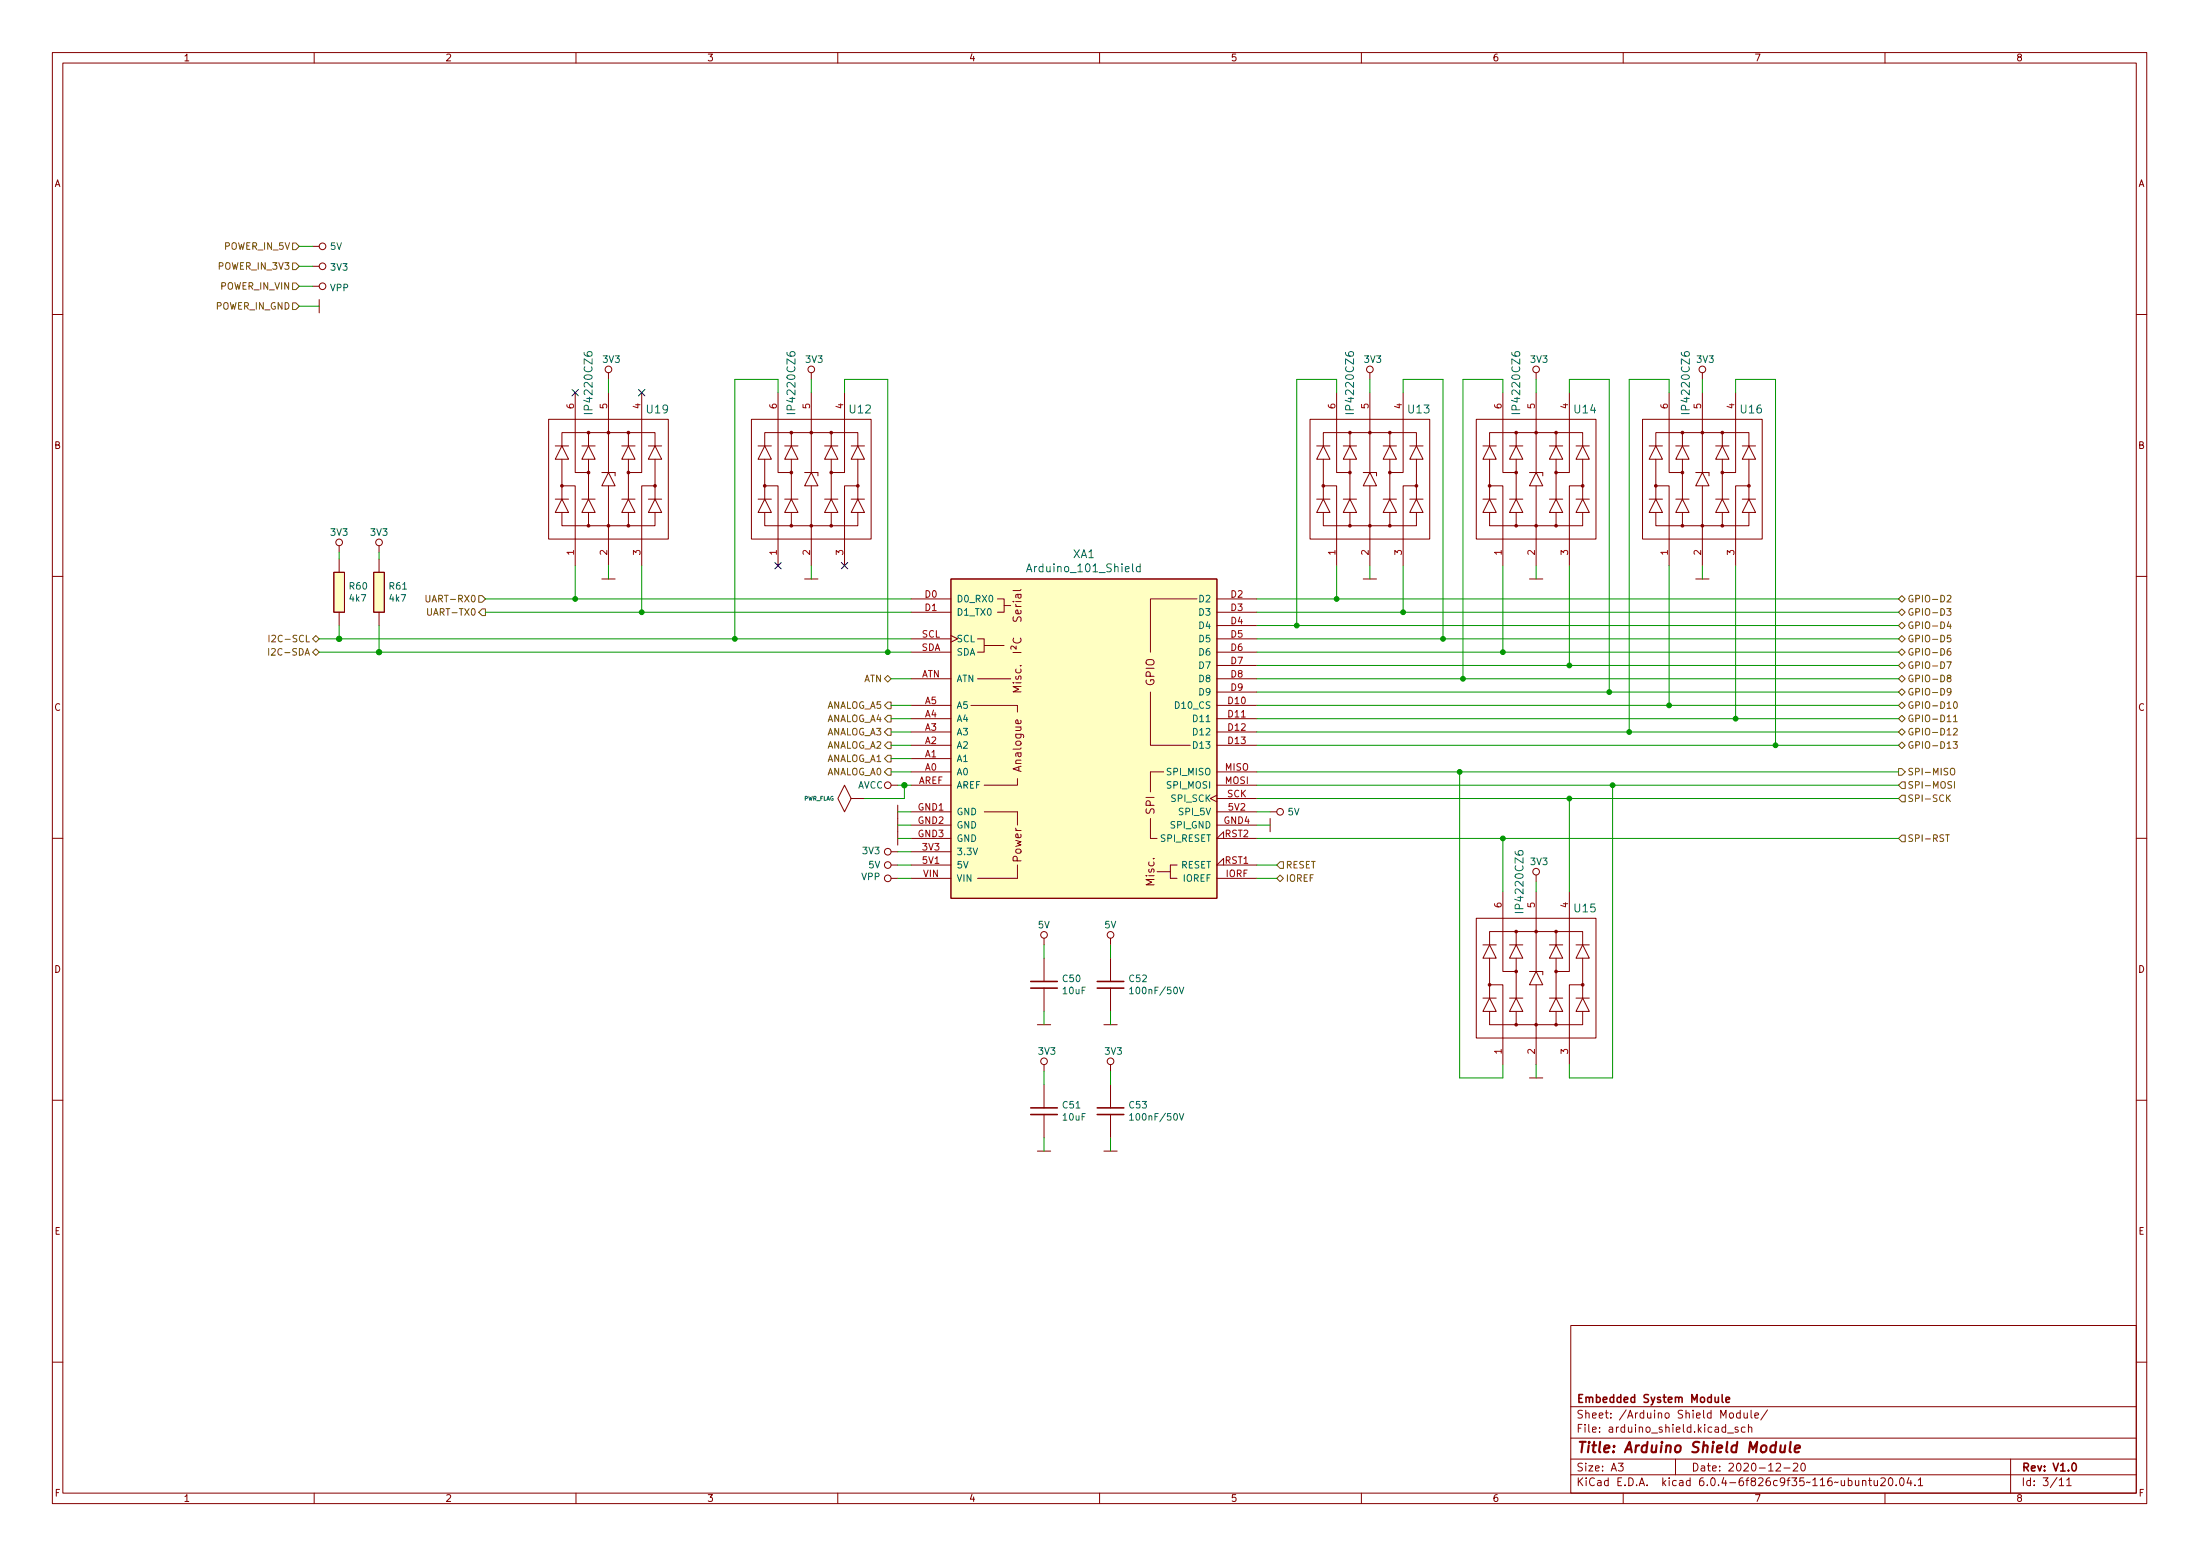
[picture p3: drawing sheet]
<svg xmlns="http://www.w3.org/2000/svg" width="420mm" height="297mm" viewBox="0 0 420 297" stroke-linecap="round" stroke-linejoin="round" font-family="sans-serif">
<g fill="none" stroke="#840000" stroke-width=".19">
<path d="M10 10h400v277h-400zM12 12h396v273h-396zM60 10v2M110 10v2M160 10v2M210 10v2M260 10v2M310 10v2M360 10v2M59.7 50.8h1.3M59.7 47h1.3M59.7 54.6h1.3"/>
<path d="M61 57.2v2.5M10 60h2M109.9 75v15.2h2.5M116.2 71.2v1.2M116.2 75v15.2M122.6 75v15.2h-2.6M148.6 75v15.2h2.5M154.9 71.2v1.2M154.9 75v15.2M161.3 75v15.2h-2.6M255.3 75v15.2h2.5M261.6 71.2v1.2"/>
<path d="M261.6 75v15.2M268 75v15.2h-2.6M287 75v15.2h2.6M293.4 71.2v1.2M293.4 75v15.2M299.7 75v15.2h-2.5M318.8 75v15.2h2.5M325.1 71.2v1.2M325.1 75v15.2M331.5 75v15.2h-2.6M408 60h2M104.8 80h22.8v22.9h-22.8z"/>
<path d="M106 95.3h2.6M106 85.1h2.6M107.3 92.7h2.6v15.3M107.3 97.8v2.6h17.8v-2.6M107.3 95.3l1.3 2.5h-2.6zM107.3 85.1l1.3 2.6h-2.6zM107.3 85.1v-2.5h17.8v2.5M107.3 87.7v7.6M111.1 95.3h2.6M111.1 85.1h2.6M112.4 95.3l1.3 2.5h-2.6zM112.4 85.1l1.3 2.6h-2.6z"/>
<path d="M112.4 82.6v2.5M112.4 87.7v7.6M112.4 97.8v2.6M114.9 90.2h2.6v.6M116.2 90.2l1.3 2.5h-2.6zM116.2 92.7v15.3M118.7 95.3h2.6M118.7 85.1h2.6M120 95.3l1.3 2.5h-2.6zM120 85.1l1.3 2.6h-2.6zM120 82.6v2.5M120 87.7v7.6"/>
<path d="M120 97.8v2.6M123.8 95.3h2.6M123.8 85.1h2.6M125.1 92.7h-2.5v15.3M125.1 95.3l1.3 2.5h-2.6zM125.1 85.1l1.3 2.6h-2.6zM125.1 87.7v7.6M143.5 80h22.9v22.9h-22.9zM144.8 95.3h2.5M144.8 85.1h2.5M146 92.7h2.6v15.3M146 97.8v2.6h17.8v-2.6"/>
<path d="M146 95.3l1.3 2.5h-2.5zM146 85.1l1.3 2.6h-2.5zM146 85.1v-2.5h17.8v2.5M146 87.7v7.6M149.9 95.3h2.5M149.9 85.1h2.5M151.1 95.3l1.3 2.5h-2.5zM151.1 85.1l1.3 2.6h-2.5zM151.1 82.6v2.5M151.1 87.7v7.6M151.1 97.8v2.6M153.7 90.2h2.5v.6"/>
<path d="M154.9 90.2l1.3 2.5h-2.5zM154.9 92.7v15.3M157.5 95.3h2.5M157.5 85.1h2.5M158.7 95.3l1.3 2.5h-2.5zM158.7 85.1l1.3 2.6h-2.5zM158.7 82.6v2.5M158.7 87.7v7.6M158.7 97.8v2.6M162.6 95.3h2.5M162.6 85.1h2.5M163.8 92.7h-2.5v15.3"/>
<path d="M163.8 95.3l1.3 2.5h-2.5zM163.8 85.1l1.3 2.6h-2.5zM163.8 87.7v7.6M250.2 80h22.8v22.9h-22.8zM251.5 95.3h2.5M251.5 85.1h2.5M252.7 92.7h2.6v15.3M252.7 97.8v2.6h17.8v-2.6M252.7 95.3l1.3 2.5h-2.5zM252.7 85.1l1.3 2.6h-2.5zM252.7 85.1v-2.5h17.8v2.5M252.7 87.7v7.6"/>
<path d="M256.5 95.3h2.6M256.5 85.1h2.6M257.8 95.3l1.3 2.5h-2.6zM257.8 85.1l1.3 2.6h-2.6zM257.8 82.6v2.5M257.8 87.7v7.6M257.8 97.8v2.6M260.3 90.2h2.6v.6M261.6 90.2l1.3 2.5h-2.6zM261.6 92.7v15.3M264.2 95.3h2.5M264.2 85.1h2.5"/>
<path d="M265.4 95.3l1.3 2.5h-2.5zM265.4 85.1l1.3 2.6h-2.5zM265.4 82.6v2.5M265.4 87.7v7.6M265.4 97.8v2.6M269.2 95.3h2.6M269.2 85.1h2.6M270.5 92.7h-2.5v15.3M270.5 95.3l1.3 2.5h-2.6zM270.5 85.1l1.3 2.6h-2.6zM270.5 87.7v7.6M281.9 80h22.9v22.9h-22.9z"/>
<path d="M283.2 95.3h2.5M283.2 85.1h2.5M284.5 92.7h2.5v15.3M284.5 97.8v2.6h17.8v-2.6M284.5 95.3l1.2 2.5h-2.5zM284.5 85.1l1.2 2.6h-2.5zM284.5 85.1v-2.5h17.8v2.5M284.5 87.7v7.6M288.3 95.3h2.5M288.3 85.1h2.5M289.6 95.3l1.2 2.5h-2.5zM289.6 85.1l1.2 2.6h-2.5z"/>
<path d="M289.6 82.6v2.5M289.6 87.7v7.6M289.6 97.8v2.6M292.1 90.2h2.5v.6M293.4 90.2l1.2 2.5h-2.5zM293.4 92.7v15.3M295.9 95.3h2.5M295.9 85.1h2.5M297.2 95.3l1.2 2.5h-2.5zM297.2 85.1l1.2 2.6h-2.5zM297.2 82.6v2.5M297.2 87.7v7.6"/>
<path d="M297.2 97.8v2.6M301 95.3h2.5M301 85.1h2.5M302.3 92.7h-2.6v15.3M302.3 95.3l1.2 2.5h-2.5zM302.3 85.1l1.2 2.6h-2.5zM302.3 87.7v7.6M313.7 80h22.8v22.9h-22.8zM315 95.3h2.5M315 85.1h2.5M316.2 92.7h2.6v15.3M316.2 97.8v2.6h17.8v-2.6"/>
<path d="M316.2 95.3l1.3 2.5h-2.5zM316.2 85.1l1.3 2.6h-2.5zM316.2 85.1v-2.5h17.8v2.5M316.2 87.7v7.6M320 95.3h2.6M320 85.1h2.6M321.3 95.3l1.3 2.5h-2.6zM321.3 85.1l1.3 2.6h-2.6zM321.3 82.6v2.5M321.3 87.7v7.6M321.3 97.8v2.6M323.8 90.2h2.6v.6"/>
<path d="M325.1 90.2l1.3 2.5h-2.6zM325.1 92.7v15.3M327.7 95.3h2.5M327.7 85.1h2.5M328.9 95.3l1.3 2.5h-2.5zM328.9 85.1l1.3 2.6h-2.5zM328.9 82.6v2.5M328.9 87.7v7.6M328.9 97.8v2.6M332.7 95.3h2.6M332.7 85.1h2.6M334 92.7h-2.5v15.3"/>
<path d="M334 95.3l1.3 2.5h-2.6zM334 85.1l1.3 2.6h-2.6zM334 87.7v7.6M10 110h2M63.8 109.3h2v7.6h-2zM64.8 104.2v1.2M64.8 106.7v2.6M64.8 116.9v2.5M71.4 109.3h2v7.6h-2zM72.4 104.2v1.2M72.4 106.7v2.6M72.4 116.9v2.5"/>
<path d="M114.9 110.5h2.6M153.7 110.5h2.5M174 114.3h7.6M174 116.9h7.6M181.6 110.5h50.8v61h-50.8zM190.5 114.3h1.3v2.6h-1.3M191.8 115.6h1.2M193.5 114.8h.1M193.5 117.7v.6l.3 .3 .3-.1 .3-.7h.5l.1 .2-.1 .6M194 115.4l.1 .2 .2 .2M194 115.8h1M194 114.8h1"/>
<path d="M194.3 113.5l.1 .5a.3 .3 0 0 0 .3 .2 .3 .3 0 0 0 .3-.2l-.1-.5M194.9 116.5l.1 .4-.2 .3-.7-.1v-.6l.2-.1 .2 .8M195 113.5h-.9v.6M195 112.5l-.2 .2h-1.3M228.6 114.3h-8.9v10.2M232.4 114.3h7.6M232.4 116.9h7.6M232.4 119.4h7.6M260.3 110.5h2.6M292.1 110.5h2.5M323.8 110.5h2.6M408 110h2"/>
<path d="M174 129.6h7.6M174 139.7h7.6M174 137.2h7.6M174 134.7h7.6M174 122h7.6M174 124.5h7.6M181.6 121.3l1.3 .7-1.3 .6M185.4 134.7h8.9v1.2M186.7 122h1.3v2.5h-1.3M186.7 129.6h6.3M188 123.2h3.8M193.5 124.6h1.5"/>
<path d="M193.6 121.8a.61 .61 0 0 0 0 .8 .61 .61 0 0 0 .7 .2 .57 .57 0 0 0 .6-.3 .57 .57 0 0 0 0-.7M194.1 123.3v.6l-.6-.5a.31 .31 0 0 0-.5 .2l.1 .3M194.9 137.5l.1 .4-.2 .2h-.7v-.6l.2-.1 .2 .7M219.7 132.1v10.2h7.6M232.4 129.6h7.6M232.4 139.7h7.6M232.4 137.2h7.6M232.4 134.7h7.6M232.4 122h7.6M232.4 124.5h7.6M232.4 127h7.6M232.4 132.1h7.6"/>
<path d="M161.3 149.9l1.3 2.5-1.3 2.6-1.3-2.6zM162.6 152.4h2.5M165.1 152.4h.1M170.2 149.9h1.2M171.4 153.7v7.6M174 149.9h7.6M174 155h7.6M174 147.4h7.6M174 144.8h7.6M174 142.3h7.6M174 157.5h7.6M188 155h6.3z"/>
<path d="M194.3 148.6v1.3h-6.3M194.3 155v2.5M219.7 156.2v3.9zM219.7 147.4v3.8zM219.7 147.4h2.5zM232.4 151.8l-1.3 .6 1.3 .7M232.4 149.9h7.6M232.4 155h7.6M232.4 147.4h7.6M232.4 142.3h7.6M232.4 157.5h7.6M232.4 152.4h7.6"/>
<path d="M242.6 156.2v2.6M242.6 155h1.2M10 160h2M170.2 162.6h1.2M170.2 165.1h1.2M170.2 167.7h1.2M174 160.1h7.6M174 162.6h7.6M174 165.1h7.6M174 167.7h7.6M186.7 167.7h7.6zM194.3 165.1v2.6"/>
<path d="M199.4 179.1v1.3M212.1 179.1v1.3M219.7 160.1h1.3zM221 166.4h2.5zM223.5 165.1v2.6zM223.5 167.7h1.3zM223.5 165.1h1.3zM232.4 167.7h7.6M233.7 165.1v-1.2l-1.3 1.2h7.6M233.7 160.1v-1.3l-1.3 1.3h7.6M281.9 175.3h22.9v22.9h-22.9zM287 170.2v15.3h2.6"/>
<path d="M289.6 177.8v2.6M293.4 167v1.3M293.4 170.2v15.3M297.2 177.8v2.6M299.7 170.2v15.3h-2.5M408 160h2M198.1 195.6h2.6M199.4 182.9v4.5M199.4 188.6v4.5M210.8 195.6h2.6M212.1 182.9v4.5M212.1 188.6v4.5"/>
<path d="M283.2 190.5h2.5M283.2 180.4h2.5M284.5 188h2.5v15.2M284.5 193.1v2.5h17.8v-2.5M284.5 190.5l1.2 2.6h-2.5zM284.5 180.4l1.2 2.5h-2.5zM284.5 180.4v-2.6h17.8v2.6M284.5 182.9v7.6M288.3 190.5h2.5M288.3 180.4h2.5M289.6 190.5l1.2 2.6h-2.5zM289.6 180.4l1.2 2.5h-2.5z"/>
<path d="M289.6 182.9v7.6M289.6 193.1v2.5M292.1 185.5h2.5v.6M293.4 185.5l1.2 2.5h-2.5zM293.4 188v15.2M295.9 190.5h2.5M295.9 180.4h2.5M297.2 190.5l1.2 2.6h-2.5zM297.2 180.4l1.2 2.5h-2.5zM297.2 182.9v7.6M297.2 193.1v2.5M301 190.5h2.5"/>
<path d="M301 180.4h2.5M302.3 188h-2.6v15.2M302.3 190.5l1.2 2.6h-2.5zM302.3 180.4l1.2 2.5h-2.5zM302.3 182.9v7.6M10 210h2M198.1 219.7h2.6M199.4 203.2v1.3M199.4 207v4.5M199.4 212.7v4.5M210.8 219.7h2.6M212.1 203.2v1.3"/>
<path d="M212.1 207v4.5M212.1 212.7v4.5M292.1 205.8h2.5M408 210h2M300 253h108v32h-108zM10 260h2M300 278.5h108M300 274.5h108M300 268.5h108M309.1 279.3h.9l-.5 .6 .4 .1v.7l-.2 .1-.6-.1M320 278.5v3M329.9 273.6h1.2"/>
<path d="M330.3 269.9l.3-.2 .4 .2 .1 .5-.2 .2-.3 .1-.3-.1zM331.9 272.5l-.3-.1-.2 .2v.2l.5 .2v.3h-.5M332.4 269.8l-.5-.1-.3 .3 .2 .6h.6M332.4 269.2v1.5M333.1 269.7v.9l.4 .1 .2-.1M333.3 272.5l-.4-.1-.3 .3 .1 .6h.6M333.7 269.7v1M333.9 272.6l.2-.2 .4 .1 .1 .9M333.9 271.9v1.5M334.4 269.2v1.3l.2 .2M335.1 270.2l.8-.1-.1-.3-.4-.1-.3 .2 .1 .7h.6M337.6 269.1l-1.3 2"/>
<path d="M339.2 279.5l.6-.2 .2 .2 .1 .2-1 1.1h1M342.5 279.5l.6-.2 .2 .2 .1 .2-1 1.1h1M344.1 279.4l.2-.1a.8 .8 0 0 1 .5 .8 .8 .8 0 0 1-.5 .7 .99 .99 0 0 1-.2-1.4zM384 278.5v6.5M408 260h2M60 285v2M110 285v2M160 285v2M210 285v2M260 285v2M300 281.5h108M310 285v2"/>
<path d="M340.7 280.2h1.2M355.7 282.8l.2-.2 .4 .1 .1 .9M355.7 282.6v1M356.8 282.6h.6M357.1 282.1v1.3l.3 .2M357.9 282.6l.1 .9 .4 .1 .2-.1M358.6 282.6v1M359.2 282.3l.6-.2 .2 .2 .1 .2-1 1.1h1M360 285v2M360.9 282.2l.1-.1a.8 .8 0 0 1 .5 .8 .8 .8 0 0 1-.5 .7 1 1 0 0 1-.1-1.4zM362.1 283.5v.1M363 282.2l.1-.1a.8 .8 0 0 1 .6 .8 .8 .8 0 0 1-.6 .7 1 1 0 0 1-.1-1.4z"/>
<path d="M364.6 282l-.4 1.1h.9M364.9 282.6v1M365.7 283.5v.1M366.4 282.5l.4-.4v1.5M366.4 283.6h.8M393.3 282.5l.4-.4v1.5M393.3 283.6h.8M394.7 282.5l.4-.4v1.5M394.7 283.6h.9"/>
<circle cx="61.6" cy="54.6" r=".63"/>
<circle cx="61.6" cy="50.8" r=".63"/>
<circle cx="61.6" cy="47" r=".63"/>
<circle cx="116.2" cy="70.5" r=".63"/>
<circle cx="154.9" cy="70.5" r=".63"/>
<circle cx="261.6" cy="70.5" r=".63"/>
<circle cx="293.4" cy="70.5" r=".63"/>
<circle cx="325.1" cy="70.5" r=".63"/>
<circle cx="107.3" cy="92.7" r=".25"/>
<circle cx="107.3" cy="92.7" r=".13"/>
<circle cx="112.4" cy="82.6" r=".25"/>
<circle cx="112.4" cy="90.2" r=".25"/>
<circle cx="112.4" cy="90.2" r=".13"/>
<circle cx="112.4" cy="82.6" r=".13"/>
<circle cx="116.2" cy="82.6" r=".25"/>
<circle cx="116.2" cy="82.6" r=".13"/>
<circle cx="120" cy="90.2" r=".25"/>
<circle cx="120" cy="82.6" r=".25"/>
<circle cx="120" cy="82.6" r=".13"/>
<circle cx="120" cy="90.2" r=".13"/>
<circle cx="125.1" cy="92.7" r=".25"/>
<circle cx="125.1" cy="92.7" r=".13"/>
<circle cx="146" cy="92.7" r=".25"/>
<circle cx="146" cy="92.7" r=".13"/>
<circle cx="151.1" cy="90.2" r=".25"/>
<circle cx="151.1" cy="82.6" r=".25"/>
<circle cx="151.1" cy="82.6" r=".13"/>
<circle cx="151.1" cy="90.2" r=".13"/>
<circle cx="154.9" cy="82.6" r=".25"/>
<circle cx="154.9" cy="82.6" r=".13"/>
<circle cx="158.7" cy="82.6" r=".25"/>
<circle cx="158.7" cy="90.2" r=".25"/>
<circle cx="158.7" cy="82.6" r=".13"/>
<circle cx="158.7" cy="90.2" r=".13"/>
<circle cx="163.8" cy="92.7" r=".25"/>
<circle cx="163.8" cy="92.7" r=".13"/>
<circle cx="252.7" cy="92.7" r=".25"/>
<circle cx="252.7" cy="92.7" r=".13"/>
<circle cx="257.8" cy="90.2" r=".25"/>
<circle cx="257.8" cy="82.6" r=".25"/>
<circle cx="257.8" cy="90.2" r=".13"/>
<circle cx="257.8" cy="82.6" r=".13"/>
<circle cx="261.6" cy="82.6" r=".25"/>
<circle cx="261.6" cy="82.6" r=".13"/>
<circle cx="265.4" cy="82.6" r=".25"/>
<circle cx="265.4" cy="90.2" r=".25"/>
<circle cx="265.4" cy="82.6" r=".13"/>
<circle cx="265.4" cy="90.2" r=".13"/>
<circle cx="270.5" cy="92.7" r=".25"/>
<circle cx="270.5" cy="92.7" r=".13"/>
<circle cx="284.5" cy="92.7" r=".25"/>
<circle cx="284.5" cy="92.7" r=".13"/>
<circle cx="289.6" cy="90.2" r=".25"/>
<circle cx="289.6" cy="82.6" r=".25"/>
<circle cx="289.6" cy="90.2" r=".13"/>
<circle cx="289.6" cy="82.6" r=".13"/>
<circle cx="293.4" cy="82.6" r=".25"/>
<circle cx="293.4" cy="82.6" r=".13"/>
<circle cx="297.2" cy="90.2" r=".25"/>
<circle cx="297.2" cy="82.6" r=".25"/>
<circle cx="297.2" cy="82.6" r=".13"/>
<circle cx="297.2" cy="90.2" r=".13"/>
<circle cx="302.3" cy="92.7" r=".25"/>
<circle cx="302.3" cy="92.7" r=".13"/>
<circle cx="316.2" cy="92.7" r=".25"/>
<circle cx="316.2" cy="92.7" r=".13"/>
<circle cx="321.3" cy="90.2" r=".25"/>
<circle cx="321.3" cy="82.6" r=".25"/>
<circle cx="321.3" cy="90.2" r=".13"/>
<circle cx="321.3" cy="82.6" r=".13"/>
<circle cx="325.1" cy="82.6" r=".25"/>
<circle cx="325.1" cy="82.6" r=".13"/>
<circle cx="328.9" cy="82.6" r=".25"/>
<circle cx="328.9" cy="90.2" r=".25"/>
<circle cx="328.9" cy="82.6" r=".13"/>
<circle cx="328.9" cy="90.2" r=".13"/>
<circle cx="334" cy="92.7" r=".25"/>
<circle cx="334" cy="92.7" r=".13"/>
<circle cx="64.8" cy="103.5" r=".63"/>
<circle cx="72.4" cy="103.5" r=".63"/>
<circle cx="112.4" cy="100.4" r=".25"/>
<circle cx="112.4" cy="100.4" r=".13"/>
<circle cx="116.2" cy="100.4" r=".25"/>
<circle cx="116.2" cy="100.4" r=".13"/>
<circle cx="120" cy="100.4" r=".25"/>
<circle cx="120" cy="100.4" r=".13"/>
<circle cx="151.1" cy="100.4" r=".25"/>
<circle cx="151.1" cy="100.4" r=".13"/>
<circle cx="154.9" cy="100.4" r=".25"/>
<circle cx="154.9" cy="100.4" r=".13"/>
<circle cx="158.7" cy="100.4" r=".25"/>
<circle cx="158.7" cy="100.4" r=".13"/>
<circle cx="257.8" cy="100.4" r=".25"/>
<circle cx="257.8" cy="100.4" r=".13"/>
<circle cx="261.6" cy="100.4" r=".25"/>
<circle cx="261.6" cy="100.4" r=".13"/>
<circle cx="265.4" cy="100.4" r=".25"/>
<circle cx="265.4" cy="100.4" r=".13"/>
<circle cx="289.6" cy="100.4" r=".25"/>
<circle cx="289.6" cy="100.4" r=".13"/>
<circle cx="293.4" cy="100.4" r=".25"/>
<circle cx="293.4" cy="100.4" r=".13"/>
<circle cx="297.2" cy="100.4" r=".25"/>
<circle cx="297.2" cy="100.4" r=".13"/>
<circle cx="321.3" cy="100.4" r=".25"/>
<circle cx="321.3" cy="100.4" r=".13"/>
<circle cx="325.1" cy="100.4" r=".25"/>
<circle cx="325.1" cy="100.4" r=".13"/>
<circle cx="328.9" cy="100.4" r=".25"/>
<circle cx="328.9" cy="100.4" r=".13"/>
<circle cx="169.5" cy="149.9" r=".63"/>
<circle cx="244.5" cy="155" r=".63"/>
<circle cx="169.5" cy="162.6" r=".63"/>
<circle cx="169.5" cy="167.7" r=".63"/>
<circle cx="169.5" cy="165.1" r=".63"/>
<circle cx="199.4" cy="178.5" r=".63"/>
<circle cx="212.1" cy="178.5" r=".63"/>
<circle cx="289.6" cy="177.8" r=".25"/>
<circle cx="289.6" cy="177.8" r=".13"/>
<circle cx="293.4" cy="177.8" r=".25"/>
<circle cx="293.4" cy="166.4" r=".63"/>
<circle cx="293.4" cy="177.8" r=".13"/>
<circle cx="297.2" cy="177.8" r=".25"/>
<circle cx="297.2" cy="177.8" r=".13"/>
<circle cx="284.5" cy="188" r=".25"/>
<circle cx="284.5" cy="188" r=".13"/>
<circle cx="289.6" cy="195.6" r=".25"/>
<circle cx="289.6" cy="185.5" r=".25"/>
<circle cx="289.6" cy="195.6" r=".13"/>
<circle cx="289.6" cy="185.5" r=".13"/>
<circle cx="293.4" cy="195.6" r=".25"/>
<circle cx="293.4" cy="195.6" r=".13"/>
<circle cx="297.2" cy="195.6" r=".25"/>
<circle cx="297.2" cy="185.5" r=".25"/>
<circle cx="297.2" cy="195.6" r=".13"/>
<circle cx="297.2" cy="185.5" r=".13"/>
<circle cx="302.3" cy="188" r=".25"/>
<circle cx="302.3" cy="188" r=".13"/>
<circle cx="199.4" cy="202.6" r=".63"/>
<circle cx="212.1" cy="202.6" r=".63"/>
</g>
<path d="M196.8 188.6h5.1M196.8 187.4h5.1M209.5 188.6h5.1M209.5 187.4h5.1M196.8 212.8h5.1M196.8 211.5h5.1M209.5 212.8h5.1M209.5 211.5h5.1M328.9 266.2v1.3l.2 .2M329.6 267.2l.7-.1v-.3l-.5-.1-.2 .2 .1 .7h.6M395.9 279.4l.1-.1a.8 .8 0 0 1 .6 .8 .8 .8 0 0 1-.6 .7 1 1 0 0 1-.1-1.4z" fill="none" stroke="#840000" stroke-width=".3"/>
<path d="M340.1 275.9l-.1 1.2a.57 .57 0 0 0 .8 0M341 275.9l-.2 1.3M342 275.2l-.2 1.8 .2 .2M342.8 276.6l.9-.2v-.4h-.8l-.2 1 .3 .2 .6-.1" fill="none" stroke="#840000" stroke-width=".4"/>
<g fill="#ffffc2" stroke="#ffffc2" stroke-width=".19">
<path d="M63.8 109.3h2v7.6h-2z"/>
<path d="M71.4 109.3h2v7.6h-2z"/>
<path d="M181.6 110.5h50.8v61h-50.8z"/>
</g>
<path d="M196.1 109.2l.5-1.6 .5 1.6M217.8 108.2l-.5-.1-.3 .3 .2 .7h.6M217.8 107.6v1.6M215.7 188.8l.4-.4v1.3M215.7 189.7h.8M225.2 188.4l.5 1.3 .4-1.3M215.7 212.9l.4-.3v1.2M215.7 213.8h.8M225.2 212.6l.5 1.2 .4-1.2" fill="none" stroke="#006464" stroke-width=".19"/>
<g fill="none" stroke="#725600" stroke-width=".19">
<path d="M55.9 46.4h.6l.6 .6-.6 .7h-.6zM55.9 57.8h.6l.6 .7-.6 .6h-.6zM55.9 50.2h.6l.6 .6-.6 .7h-.6zM55.9 54h.6l.6 .6-.6 .7h-.6zM81.4 113.6v1.1l.2 .2h.4l.1-.2v-1.1M81.7 116.2v1l.2 .3 .4-.1 .1-.2v-1M91.4 113.7h.7l.6 .6-.6 .7h-.7zM92.1 116.2h.6v1.3h-.6l-.7-.6zM362.6 116.9l.6-.7 .7 .7-.7 .6zM362.6 114.3l.6-.6 .7 .6-.7 .7zM362.6 119.4l.6-.6 .7 .6-.7 .7zM371.8 116.2h.8l-.4 .5 .3 .1v.5l-.1 .2-.6-.2"/>
<path d="M371.9 113.8l.5-.2 .2 .4-.8 .9h.8M372.2 118.7l-.3 .9h.8M372.5 119.1v.9M51.3 123.8v1.3M51.4 121.3v1.2M51.9 121.4l.5-.1 .2 .3-.7 .9h.7M59.7 122l.6-.7 .7 .7-.7 .6zM60.3 123.9l.7 .6-.7 .6-.6-.6zM168.9 129.6l.6-.7 .7 .7-.7 .6zM169.5 136.6h.7v1.2h-.7l-.6-.6zM169.5 139.1h.7v1.3h-.7l-.6-.7zM169.5 134h.7v1.3h-.7l-.6-.6z"/>
<path d="M362.6 139.7l.6-.6 .7 .6-.7 .7zM362.6 124.5l.6-.6 .7 .6-.7 .6zM362.6 122l.6-.7 .7 .7-.7 .6zM362.6 134.7l.6-.7 .7 .7-.7 .6zM362.6 137.2l.6-.6 .7 .6-.7 .6zM362.6 129.6l.6-.7 .7 .7-.7 .6zM362.6 132.1l.6-.6 .7 .6-.7 .7zM363.2 126.4l.7 .6-.7 .7-.6-.7zM371.8 126.3h.9l-.6 1.3M372.1 129.4l-.2-.2v-.2l.2-.1h.4v.4l-.5 .2-.1 .2v.2l.2 .3h.3l.2-.3v-.2l-.2-.3M372.5 123.8l-.4 .1-.2 .2v.7l.2 .3 .4-.1 .1-.5-.1-.2h-.4l-.2 .2M372.5 121.3h-.6v.6l.2-.2 .4 .1 .1 .2-.1 .4-.1 .1-.5-.1"/>
<path d="M372.6 132l-.2 .2-.4-.1-.1-.1v-.5l.5-.1 .2 .3-.1 .7-.1 .2-.4 .1M373.1 139.2l.5-.2 .2 .4-.8 .9h.8M373.1 136.9l.3-.4v1.3M373.1 137.8h.7M373.2 134.1l.2-.1a.68 .68 0 0 1 .4 .6 .68 .68 0 0 1-.4 .6l-.3-.5zM169.5 144.2h.7v1.3h-.7l-.6-.7zM169.5 141.6h.7v1.3h-.7l-.6-.6zM169.5 146.7h.7v1.3h-.7l-.6-.6zM362.6 142.3l.6-.7 .7 .7-.7 .6zM362.6 146.7h.6l.7 .7-.7 .6h-.6zM363.2 149.3h.7v1.2h-.7l-.6-.6zM363.2 151.8h.7v1.3h-.7l-.6-.7z"/>
<path d="M363.2 159.4h.7v1.3h-.7l-.6-.6zM371.6 159.4h.7M371.9 152.3l.6 .7M371.9 159.4v1.2M372.5 151.7l-.7 .8M372.5 146.8l.3-.1a.43 .43 0 0 1 .5 .4v.4a.42 .42 0 0 1-.4 .4 .42 .42 0 0 1-.4-.4zM372.7 149.3l-.5-.1-.2 .2 .1 .3 .6 .3v.4l-.2 .1-.5-.1M373 141.6h.8l-.4 .5 .3 .1v.5l-.1 .2-.6-.2M373.3 149.2v1.3M243.8 167.7l.7-.7 .6 .7-.6 .6zM244.5 164.5h.6v1.3h-.6l-.7-.7z"/>
</g>
<g fill="none" stroke="#009600" stroke-width=".19">
<path d="M57.1 54.6h2.6M57.1 47h2.6M57.1 50.8h2.6M57.1 58.5h3.9M116.2 72.4v2.6M148.6 75v-2.6h-8.3v49.6M154.9 72.4v2.6M161.3 75v-2.6h8.2v52.1M255.3 75v-2.6h-7.7v47M261.6 72.4v2.6M268 75v-2.6h7.6v49.6M287 75v-2.6h-7.6v57.2"/>
<path d="M293.4 72.4v2.6M299.7 75v-2.6h7.6v59.7M318.8 75v-2.6h-7.7v67.3M325.1 72.4v2.6M331.5 75v-2.6h7.6v69.9M64.8 105.4v1.3M64.8 119.4v2.6M72.4 105.4v1.3M72.4 119.4v5.1M92.7 116.9h81.3M92.7 114.3h81.3M109.9 108v6.3"/>
<path d="M116.2 108v2.5M122.6 108v8.9M154.9 108v2.5M240 116.9h122.6M240 114.3h122.6M240 119.4h122.6M255.3 108v6.3M261.6 108v2.5M268 108v8.9M287 108v16.5M293.4 108v2.5M299.7 108v19"/>
<path d="M318.8 108v26.7M325.1 108v2.5M331.5 108v29.2M61 122h113M61 124.5h113M170.2 129.6h3.8M170.2 137.2h3.8M170.2 134.7h3.8M170.2 139.7h3.8M240 122h122.6M240 124.5h122.6M240 127h122.6"/>
<path d="M240 129.6h122.6M240 132.1h122.6M240 137.2h122.6M240 134.7h122.6M240 139.7h122.6M170.2 147.4h3.8M170.2 142.3h3.8M170.2 144.8h3.8M171.4 149.9h2.6M171.4 155h2.6M171.4 157.5h2.6M172.7 149.9v2.5h-7.6"/>
<path d="M240 149.9h122.6M240 155h2.6M240 147.4h122.6M240 152.4h122.6M240 157.5h2.6M240 142.3h122.6M278.8 147.4v58.4h8.2v-2.6M299.7 152.4v17.8M308 149.9v55.9h-8.3v-2.6M171.4 160.1h2.6M171.4 167.7h2.6M171.4 165.1h2.6"/>
<path d="M171.4 162.6h2.6M240 160.1h122.6M240 167.7h3.8M240 165.1h3.8M287 160.1v10.1M293.4 168.3v1.9M199.4 180.4v2.5M199.4 193.1v2.5M212.1 180.4v2.5M212.1 193.1v2.5M199.4 204.5v2.5M199.4 217.2v2.5"/>
<path d="M212.1 204.5v2.5M212.1 217.2v2.5M293.4 203.2v2.6"/>
</g>
<path d="M109.2 74.4l1.3 1.2M110.5 74.4l-1.3 1.2M121.9 74.4l1.3 1.2M123.2 74.4l-1.3 1.2M148 107.4l1.2 1.2M149.2 107.4l-1.2 1.2M160.7 107.4l1.2 1.2M161.9 107.4l-1.2 1.2" fill="none" stroke="#000084" stroke-width=".19"/>
<g fill="#009600" stroke="#009600" stroke-width=".19">
<circle cx="169.5" cy="124.5" r=".46"/>
<circle cx="247.6" cy="119.4" r=".46"/>
<circle cx="172.7" cy="149.9" r=".51"/>
<circle cx="275.6" cy="122" r=".46"/>
<circle cx="299.7" cy="127" r=".46"/>
<circle cx="287" cy="124.5" r=".46"/>
<circle cx="279.4" cy="129.6" r=".46"/>
<circle cx="278.8" cy="147.4" r=".46"/>
<circle cx="299.7" cy="152.4" r=".46"/>
<circle cx="287" cy="160.1" r=".46"/>
<circle cx="308" cy="149.9" r=".46"/>
<circle cx="339.1" cy="142.3" r=".46"/>
<circle cx="311.1" cy="139.7" r=".46"/>
<circle cx="331.5" cy="137.2" r=".46"/>
<circle cx="268" cy="116.9" r=".46"/>
<circle cx="255.3" cy="114.3" r=".46"/>
<circle cx="318.8" cy="134.7" r=".46"/>
<circle cx="307.3" cy="132.1" r=".46"/>
<circle cx="64.8" cy="122" r=".51"/>
<circle cx="72.4" cy="124.5" r=".51"/>
<circle cx="109.9" cy="114.3" r=".46"/>
<circle cx="122.6" cy="116.9" r=".46"/>
<circle cx="140.3" cy="122" r=".46"/>
</g>
<text font-size="2.8" fill="#840000" x="301" y="277.3">Title: Arduino Shield Module</text>
<g font-size="2.1" fill="#006464">
<text x="113.2" y="78.4" transform="rotate(-90 113.2 78.4)">IP4220CZ6</text>
<text x="123.6" y="78.9">U19</text>
<text x="151.9" y="78.4" transform="rotate(-90 151.9 78.4)">IP4220CZ6</text>
<text x="162.3" y="78.9">U12</text>
<text x="258.6" y="78.4" transform="rotate(-90 258.6 78.4)">IP4220CZ6</text>
<text x="269" y="78.9">U13</text>
<text x="290.3" y="78.4" transform="rotate(-90 290.3 78.4)">IP4220CZ6</text>
<text x="300.8" y="78.9">U14</text>
<text x="322.7" y="78.4" transform="rotate(-90 322.7 78.4)">IP4220CZ6</text>
<text x="332.5" y="78.9">U16</text>
<text x="204.9" y="106.5">XA1</text>
<text x="196.8" y="109.2">Arduino_101_Shield</text>
<text x="291" y="173.7" transform="rotate(-90 291 173.7)">IP4220CZ6</text>
<text x="300.8" y="174.2">U15</text>
</g>
<g font-size="2.1" fill="#840000">
<text x="220.5" y="131" transform="rotate(-90 220.5 131)">GPIO</text>
<text x="195.1" y="132.2" transform="rotate(-90 195.1 132.2)">Misc.</text>
<text x="195.1" y="147.1" transform="rotate(-90 195.1 147.1)">Analogue</text>
<text x="220.5" y="155.4" transform="rotate(-90 220.5 155.4)">SPI</text>
<text x="195.1" y="164.5" transform="rotate(-90 195.1 164.5)">Power</text>
<text x="220.5" y="169.1" transform="rotate(-90 220.5 169.1)">Misc.</text>
<text x="301" y="267.8">Embedded System Module</text>
<text x="301" y="273.5">File: arduino_shield.kicad_sch</text>
<text x="301" y="270.8">Sheet: /Arduino Shield Module/</text>
<text x="301" y="280.9">Size: A3</text>
<text x="323" y="280.9">Date: 2020-12-20</text>
<text x="386" y="280.9">Rev: V1.0</text>
<text x="301" y="283.7">KiCad E.D.A. kicad 6.0.4-6f826c9f35~116~ubuntu20.04.1</text>
<text x="386" y="283.7">Id: 3/11</text>
</g>
<g font-size="1.8" fill="#840000">
<text x="35" y="11.7">1</text>
<text x="85" y="11.7">2</text>
<text x="135" y="11.7">3</text>
<text x="185" y="11.7">4</text>
<text x="235" y="11.7">5</text>
<text x="285" y="11.7">6</text>
<text x="335" y="11.7">7</text>
<text x="385" y="11.7">8</text>
<text x="10.3" y="35.7">A</text>
<text x="408.3" y="35.7">A</text>
<text x="10.3" y="85.7">B</text>
<text x="408.3" y="85.7">B</text>
<text x="10.3" y="135.7">C</text>
<text x="408.3" y="135.7">C</text>
<text x="10.3" y="185.7">D</text>
<text x="408.3" y="185.7">D</text>
<text x="10.4" y="235.7">E</text>
<text x="408.4" y="235.7">E</text>
<text x="10.4" y="285.7">F</text>
<text x="35" y="286.7">1</text>
<text x="85" y="286.7">2</text>
<text x="135" y="286.7">3</text>
<text x="185" y="286.7">4</text>
<text x="235" y="286.7">5</text>
<text x="285" y="286.7">6</text>
<text x="335" y="286.7">7</text>
<text x="385" y="286.7">8</text>
<text x="408.4" y="285.7">F</text>
</g>
<g font-size="1.8" fill="#725600">
<text x="42.9" y="47.7">POWER_IN_5V</text>
<text x="41.9" y="51.5">POWER_IN_3V3</text>
<text x="41.2" y="59.1">POWER_IN_GND</text>
<text x="42.1" y="55.3">POWER_IN_VIN</text>
<text x="82.1" y="115">UART-RX0</text>
<text x="82.3" y="117.5">UART-TX0</text>
<text x="364.2" y="117.5">GPIO-D3</text>
<text x="364.2" y="115">GPIO-D2</text>
<text x="52.2" y="125.1">I2C-SDA</text>
<text x="52.4" y="122.6">I2C-SCL</text>
<text x="364.2" y="125.1">GPIO-D6</text>
<text x="364.2" y="122.6">GPIO-D5</text>
<text x="364.2" y="120.1">GPIO-D4</text>
<text x="164.9" y="130.2">ATN</text>
<text x="364.2" y="127.7">GPIO-D7</text>
<text x="364.2" y="130.2">GPIO-D8</text>
<text x="157.6" y="137.8">ANALOG_A4</text>
<text x="157.6" y="135.3">ANALOG_A5</text>
<text x="364.2" y="135.3">GPIO-D10</text>
<text x="364.2" y="137.8">GPIO-D11</text>
<text x="364.2" y="132.8">GPIO-D9</text>
<text x="157.6" y="142.9">ANALOG_A2</text>
<text x="157.6" y="140.4">ANALOG_A3</text>
<text x="364.2" y="140.4">GPIO-D12</text>
<text x="364.2" y="142.9">GPIO-D13</text>
<text x="157.6" y="145.5">ANALOG_A1</text>
<text x="157.6" y="148">ANALOG_A0</text>
<text x="364.2" y="148">SPI-MISO</text>
<text x="364.2" y="150.5">SPI-MOSI</text>
<text x="364.2" y="153.1">SPI-SCK</text>
<text x="364.2" y="160.7">SPI-RST</text>
<text x="245.5" y="165.8">RESET</text>
<text x="245.5" y="168.3">IOREF</text>
</g>
<g font-size="1.8" fill="#006464">
<text x="63.1" y="47.7">5V</text>
<text x="63.2" y="51.6">3V3</text>
<text x="63.1" y="55.6">VPP</text>
<text x="115.2" y="69.3">3V3</text>
<text x="153.9" y="69.3">3V3</text>
<text x="260.6" y="69.3">3V3</text>
<text x="292.4" y="69.3">3V3</text>
<text x="324.1" y="69.3">3V3</text>
<text x="63.2" y="102.3">3V3</text>
<text x="70.8" y="102.3">3V3</text>
<text x="66.8" y="112.5">R60</text>
<text x="74.4" y="112.5">R61</text>
<text x="66.8" y="114.8">4k7</text>
<text x="74.4" y="114.8">4k7</text>
<text x="182.6" y="115">D0_RX0</text>
<text x="182.6" y="117.5">D1_TX0</text>
<text x="229.1" y="115">D2</text>
<text x="229.1" y="117.5">D3</text>
<text x="182.6" y="122.6">SCL</text>
<text x="182.6" y="125.1">SDA</text>
<text x="229.1" y="120.1">D4</text>
<text x="229.1" y="122.6">D5</text>
<text x="229.1" y="125.1">D6</text>
<text x="182.6" y="130.2">ATN</text>
<text x="229.1" y="127.7">D7</text>
<text x="229.1" y="130.2">D8</text>
<text x="182.6" y="137.8">A4</text>
<text x="182.6" y="135.3">A5</text>
<text x="224.7" y="135.3">D10_CS</text>
<text x="228.1" y="137.8">D11</text>
<text x="229.1" y="132.8">D9</text>
<text x="182.6" y="142.9">A2</text>
<text x="182.6" y="140.4">A3</text>
<text x="228.1" y="140.4">D12</text>
<text x="228.1" y="142.9">D13</text>
<text x="182.6" y="148">A0</text>
<text x="182.6" y="145.5">A1</text>
<text x="223" y="148">SPI_MISO</text>
<text x="163.8" y="150.5">AVCC</text>
<text x="182.6" y="150.5">AREF</text>
<text x="182.6" y="155.6">GND</text>
<text x="223" y="150.5">SPI_MOSI</text>
<text x="223.8" y="153.1">SPI_SCK</text>
<text x="225.4" y="155.6">SPI_5V</text>
<text x="246" y="155.6">5V</text>
<text x="182.6" y="158.2">GND</text>
<text x="182.6" y="160.7">GND</text>
<text x="221.7" y="160.7">SPI_RESET</text>
<text x="223.6" y="158.2">SPI_GND</text>
<text x="164.8" y="163.1">3V3</text>
<text x="165.9" y="165.7">5V</text>
<text x="182.6" y="163.2">3.3V</text>
<text x="182.6" y="165.8">5V</text>
<text x="225.5" y="165.8">RESET</text>
<text x="292.4" y="165.1">3V3</text>
<text x="164.5" y="168">VPP</text>
<text x="182.6" y="168.3">VIN</text>
<text x="226" y="168.3">IOREF</text>
<text x="198.3" y="177.2">5V</text>
<text x="211" y="177.2">5V</text>
<text x="203" y="187.5">C50</text>
<text x="203.1" y="189.8">10uF</text>
<text x="215.7" y="187.5">C52</text>
<text x="216.5" y="189.8">100nF/50V</text>
<text x="198.4" y="201.3">3V3</text>
<text x="211.1" y="201.3">3V3</text>
<text x="203" y="211.6">C51</text>
<text x="203.1" y="213.9">10uF</text>
<text x="215.7" y="211.6">C53</text>
<text x="216.5" y="213.9">100nF/50V</text>
</g>
<g font-size="1.8" fill="#a90000">
<text x="109.6" y="78" transform="rotate(-90 109.6 78)">6</text>
<text x="116" y="78" transform="rotate(-90 116 78)">5</text>
<text x="122.3" y="78" transform="rotate(-90 122.3 78)">4</text>
<text x="148.3" y="78" transform="rotate(-90 148.3 78)">6</text>
<text x="154.7" y="78" transform="rotate(-90 154.7 78)">5</text>
<text x="161" y="78" transform="rotate(-90 161 78)">4</text>
<text x="255" y="78" transform="rotate(-90 255 78)">6</text>
<text x="261.4" y="78" transform="rotate(-90 261.4 78)">5</text>
<text x="267.7" y="78" transform="rotate(-90 267.7 78)">4</text>
<text x="286.8" y="78" transform="rotate(-90 286.8 78)">6</text>
<text x="293.1" y="78" transform="rotate(-90 293.1 78)">5</text>
<text x="299.5" y="78" transform="rotate(-90 299.5 78)">4</text>
<text x="318.5" y="78" transform="rotate(-90 318.5 78)">6</text>
<text x="324.9" y="78" transform="rotate(-90 324.9 78)">5</text>
<text x="331.2" y="78" transform="rotate(-90 331.2 78)">4</text>
<text x="109.6" y="105.9" transform="rotate(-90 109.6 105.9)">1</text>
<text x="116" y="105.9" transform="rotate(-90 116 105.9)">2</text>
<text x="122.3" y="105.9" transform="rotate(-90 122.3 105.9)">3</text>
<text x="148.3" y="105.9" transform="rotate(-90 148.3 105.9)">1</text>
<text x="154.7" y="105.9" transform="rotate(-90 154.7 105.9)">2</text>
<text x="161" y="105.9" transform="rotate(-90 161 105.9)">3</text>
<text x="255" y="105.9" transform="rotate(-90 255 105.9)">1</text>
<text x="261.4" y="105.9" transform="rotate(-90 261.4 105.9)">2</text>
<text x="267.7" y="105.9" transform="rotate(-90 267.7 105.9)">3</text>
<text x="286.8" y="105.9" transform="rotate(-90 286.8 105.9)">1</text>
<text x="293.1" y="105.9" transform="rotate(-90 293.1 105.9)">2</text>
<text x="299.5" y="105.9" transform="rotate(-90 299.5 105.9)">3</text>
<text x="318.5" y="105.9" transform="rotate(-90 318.5 105.9)">1</text>
<text x="324.9" y="105.9" transform="rotate(-90 324.9 105.9)">2</text>
<text x="331.2" y="105.9" transform="rotate(-90 331.2 105.9)">3</text>
<text x="176.7" y="114.1">D0</text>
<text x="176.7" y="116.6">D1</text>
<text x="235.1" y="114.1">D2</text>
<text x="235.1" y="116.6">D3</text>
<text x="235.1" y="119.2">D4</text>
<text x="175.9" y="124.2">SDA</text>
<text x="176" y="121.7">SCL</text>
<text x="235.1" y="121.7">D5</text>
<text x="235.1" y="124.2">D6</text>
<text x="176" y="129.3">ATN</text>
<text x="235.1" y="126.8">D7</text>
<text x="235.1" y="129.3">D8</text>
<text x="235.1" y="131.9">D9</text>
<text x="176.7" y="136.9">A4</text>
<text x="176.7" y="134.4">A5</text>
<text x="234.6" y="134.4">D10</text>
<text x="234.6" y="136.9">D11</text>
<text x="176.7" y="142">A2</text>
<text x="176.7" y="139.5">A3</text>
<text x="234.6" y="139.5">D12</text>
<text x="234.6" y="142">D13</text>
<text x="175.4" y="149.6">AREF</text>
<text x="176.7" y="147.1">A0</text>
<text x="176.7" y="144.6">A1</text>
<text x="234" y="147.1">MISO</text>
<text x="234" y="149.6">MOSI</text>
<text x="175.3" y="154.7">GND1</text>
<text x="234.4" y="152.2">SCK</text>
<text x="234.6" y="154.7">5V2</text>
<text x="175.3" y="157.3">GND2</text>
<text x="175.3" y="159.8">GND3</text>
<text x="233.8" y="157.3">GND4</text>
<text x="234" y="159.8">RST2</text>
<text x="176.2" y="162.3">3V3</text>
<text x="176.2" y="164.9">5V1</text>
<text x="176.3" y="167.4">VIN</text>
<text x="234" y="164.9">RST1</text>
<text x="234.1" y="167.4">IORF</text>
<text x="286.8" y="173.2" transform="rotate(-90 286.8 173.2)">6</text>
<text x="293.1" y="173.2" transform="rotate(-90 293.1 173.2)">5</text>
<text x="299.5" y="173.2" transform="rotate(-90 299.5 173.2)">4</text>
<text x="286.8" y="201.2" transform="rotate(-90 286.8 201.2)">1</text>
<text x="293.1" y="201.2" transform="rotate(-90 293.1 201.2)">2</text>
<text x="299.5" y="201.2" transform="rotate(-90 299.5 201.2)">3</text>
</g>
<text font-size="1.1" fill="#006464" x="153.5" y="152.8">PWR_FLAG</text>
</svg>
